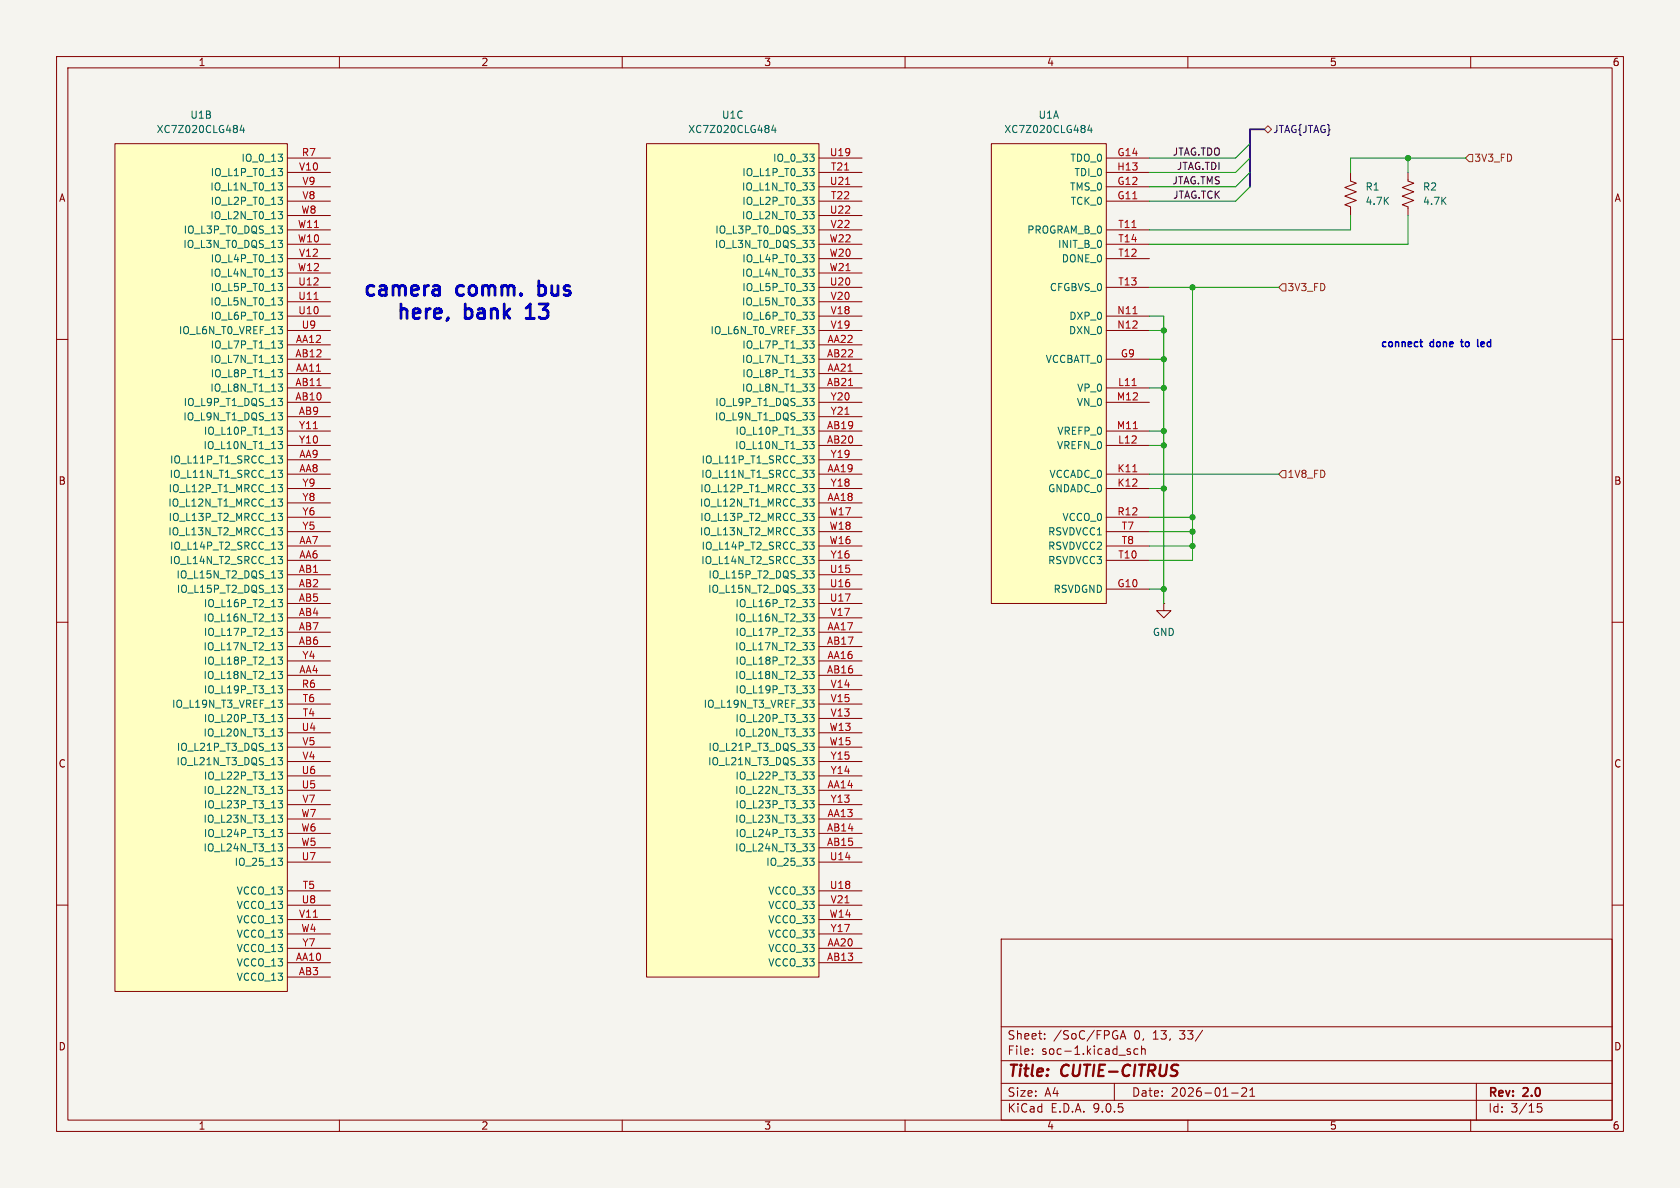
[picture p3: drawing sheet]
<svg xmlns="http://www.w3.org/2000/svg" width="297mm" height="210mm" viewBox="0 0 297 210" stroke-linecap="round" stroke-linejoin="round" font-family="sans-serif">
<path d="M0 0h297v210h-297z" fill="#f5f4ef" stroke="#f5f4ef" stroke-width=".18"/>
<g fill="none" stroke="#840000" stroke-width=".18">
<path d="M10 10h277v190h-277zM12 12h273v186h-273zM60 10v2M110 10v2M160 10v2M210 10v2M260 10v2M10 60h2M285 60h2M10 110h2M285 110h2M10 160h2"/>
<path d="M177 166h108v32h-108zM285 160h2M60 198v2M110 198v2M160 198v2M177 194.5h108M177 191.5h108M177 187.5h108M177 181.5h108M182.5 186.3v.1M182.5 185.5v.1M184.7 183.6v.1"/>
<path d="M184.7 182.8v.1M197 191.5v3M198 183.7l.5-1.5 .5 1.5M198.2 183.3h.7M199.5 185.9l.3 .1 .1 .2-.2 .2h-.3M199.5 185.4l.3 .1M201.2 185.5l-.5-.1-.2 .3v.4l.1 .2h.6M201.8 185.5l.2-.1 .4 .1 .1 .9M201.8 184.9v1.5M210 198v2M212.6 182.1l-1.3 2M217.7 193.2h1.2"/>
<path d="M219.5 192.4l.6-.1 .2 .1 .1 .3-.9 1.1h.9M221 193.8h.8M221 192.7l.4-.4v1.5M260 198v2M261 191.5v6.5M272.5 195.1h-.7l-.1 .7 .3-.1h.5l.1 .3-.1 .5-.2 .1-.6-.1"/>
</g>
<path d="M20.3 25.4h30.5v149.9h-30.5z" fill="#ffffc2"/>
<g fill="none" stroke="#840000" stroke-width=".18">
<path d="M20.3 25.4h30.5v149.9h-30.5zM50.8 27.9h7.6M50.8 30.5h7.6M50.8 33h7.6M50.8 35.6h7.6M50.8 38.1h7.6M238.8 30.5v1.5l1 .4-2.1 .7 2.1 .8-2.1 .8 2.1 .7-2.1 .8 1.1 .4v1.5M248.9 30.5v1.5l1 .4-2 .7 2 .8-2 .8 2 .7-2 .8 1 .4v1.5M50.8 40.6h7.6M50.8 43.2h7.6M50.8 45.7h7.6M50.8 48.3h7.6"/>
<path d="M50.8 50.8h7.6M50.8 53.3h7.6M50.8 55.9h7.6M50.8 58.4h7.6M50.8 61h7.6M50.8 63.5h7.6M50.8 66h7.6M50.8 68.6h7.6M50.8 71.1h7.6M50.8 73.7h7.6M50.8 76.2h7.6M50.8 78.7h7.6"/>
<path d="M50.8 81.3h7.6M50.8 83.8h7.6M50.8 86.4h7.6M50.8 88.9h7.6M50.8 91.4h7.6M50.8 94h7.6M50.8 96.5h7.6M50.8 99.1h7.6M50.8 101.6h7.6M50.8 104.1h7.6M50.8 106.7h7.6M50.8 109.2h7.6"/>
<path d="M50.8 111.8h7.6M50.8 114.3h7.6M50.8 116.8h7.6M50.8 119.4h7.6M205.7 106.7v1.3h1.3l-1.3 1.2-1.2-1.2h1.2M205.7 106.7h.1M50.8 121.9h7.6M50.8 124.5h7.6M50.8 127h7.6M50.8 129.5h7.6M50.8 132.1h7.6M50.8 134.6h7.6"/>
<path d="M50.8 137.2h7.6M50.8 139.7h7.6M50.8 142.2h7.6M50.8 144.8h7.6M50.8 147.3h7.6M50.8 149.9h7.6M50.8 152.4h7.6M50.8 157.5h7.6M50.8 160h7.6M50.8 162.6h7.6M50.8 165.1h7.6M50.8 167.6h7.6"/>
<path d="M50.8 170.2h7.6M50.8 172.7h7.6"/>
</g>
<g fill="none" stroke="#006464" stroke-width=".18">
<path d="M42.8 22.1l-.3 .9h.7M43.1 22.6v.8M49.2 27.2h.7l-.4 .5M49.2 29.8h.7l-.4 .5 .4 .1v.4l-.2 .3h-.4M49.2 34.9h.7l-.4 .5 .4 .1v.4l-.2 .2h-.4M49.2 32.3h.7l-.4 .5M49.2 37.4h.7l-.4 .5M49.2 39.9h.7l-.4 .5M49.7 32.8l.2 .3v.3l-.2 .2M49.7 37.9l.2 .2v.3l-.2 .3M49.9 27.9v.5M49.2 45h.7l-.4 .5 .4 .1v.5l-.2 .2h-.4"/>
<path d="M49.2 50.1h.7l-.4 .5 .4 .1v.4l-.2 .3h-.4M49.2 55.2h.7l-.4 .5 .4 .1v.4l-.2 .3h-.4M49.2 42.5h.7l-.4 .5M49.2 47.6h.7l-.4 .5M49.2 52.6h.7l-.4 .5M49.2 57.7h.7l-.4 .5M49.7 40.4l.2 .3v.3l-.2 .2M49.7 43l.2 .2v.3l-.2 .3M49.7 48.1l.2 .2v.3l-.2 .2M49.7 53.1l.2 .3v.3l-.2 .2M49.8 58.3l.1 .2-.1 .4M49.2 60.3h.7l-.4 .5 .4 .1v.4l-.2 .2h-.4"/>
<path d="M49.2 65.3h.7l-.4 .5 .4 .2v.4l-.2 .2h-.4M49.2 75.5h.7l-.4 .5 .4 .1v.4l-.2 .3h-.4M49.2 78h.7l-.4 .5 .4 .2v.4l-.2 .2h-.4M49.2 62.8h.7l-.4 .5M49.2 67.9h.7l-.4 .5M49.2 70.4h.7l-.4 .5M49.2 73h.7l-.4 .5M49.7 63.3l.2 .2v.3l-.2 .3M49.7 68.4l.2 .2v.3l-.2 .3M49.7 70.9l.2 .3v.3l-.2 .2M49.7 73.5l.2 .2v.3l-.2 .2M49.2 80.6h.7l-.4 .5 .4 .1v.4l-.2 .3h-.4"/>
<path d="M49.2 83.1h.7l-.4 .5 .4 .1v.5l-.2 .2h-.4M49.2 85.7h.7l-.4 .5 .4 .1v.4l-.2 .2h-.4M49.2 88.2h.7l-.4 .5 .4 .1v.4l-.2 .3h-.4M49.2 90.7h.7l-.4 .5 .4 .2v.4l-.2 .2h-.4M49.2 93.3h.7l-.4 .5 .4 .1v.4l-.2 .3h-.4M49.2 95.8h.7l-.4 .5 .4 .1v.5l-.2 .2h-.4M49.2 98.4h.7l-.4 .5 .4 .1v.4l-.2 .2h-.4M49.2 100.9h.7l-.4 .5 .4 .1v.4l-.2 .3h-.4M49.2 103.4h.7l-.4 .5 .4 .2v.4l-.2 .2h-.4M49.2 106h.7l-.4 .5 .4 .1v.4l-.2 .3h-.4M49.2 108.5h.7l-.4 .5 .4 .1v.5l-.2 .2h-.4M49.2 111.1h.7l-.4 .5 .4 .1v.4l-.2 .2h-.4"/>
<path d="M49.2 113.6h.7l-.4 .5 .4 .1v.4l-.2 .3h-.4M49.2 116.1h.7l-.4 .5 .4 .2v.4l-.2 .2h-.4M49.2 118.7h.7l-.4 .5 .4 .1v.4l-.2 .3h-.4M49.2 121.2h.7l-.4 .5 .4 .1v.5l-.2 .2h-.4M49.2 123.8h.7l-.4 .5 .4 .1v.4l-.2 .2h-.4M49.2 126.3h.7l-.4 .5 .4 .1v.4l-.2 .3h-.4M49.2 128.8h.7l-.4 .5 .4 .2v.4l-.2 .2h-.4M49.2 131.4h.7l-.4 .5 .4 .1v.4l-.2 .3h-.4M49.2 133.9h.7l-.4 .5 .4 .1v.5l-.2 .2h-.4M49.2 136.5h.7l-.4 .5 .4 .1v.4l-.2 .2h-.4M49.2 139h.7l-.4 .5 .4 .1v.4l-.2 .3h-.4M49.2 141.5h.7l-.4 .5 .4 .2v.4l-.2 .2h-.4"/>
<path d="M49.2 144.1h.7l-.4 .5 .4 .1v.4l-.2 .3h-.4M49.2 146.6h.7l-.4 .5 .4 .1v.5l-.2 .2h-.4M49.2 149.2h.7l-.4 .5 .4 .1v.4l-.2 .2h-.4M49.2 151.7h.7l-.4 .5 .4 .1v.4l-.2 .3h-.4"/>
</g>
<path d="M55.5 52.9h.7M56 68.2h.8" fill="none" stroke="#a90000" stroke-width=".18"/>
<path d="M114.3 25.4h30.5v147.3h-30.5z" fill="#ffffc2"/>
<g fill="none" stroke="#840000" stroke-width=".18">
<path d="M114.3 25.4h30.5v147.3h-30.5zM144.8 27.9h7.6M144.8 30.5h7.6M144.8 33h7.6M144.8 35.6h7.6M144.8 38.1h7.6M144.8 40.6h7.6M144.8 43.2h7.6M144.8 45.7h7.6M144.8 48.3h7.6M144.8 50.8h7.6M144.8 53.3h7.6"/>
<path d="M144.8 55.9h7.6M144.8 58.4h7.6M144.8 61h7.6M144.8 63.5h7.6M144.8 66h7.6M144.8 68.6h7.6M144.8 71.1h7.6M144.8 73.7h7.6M144.8 76.2h7.6M144.8 78.7h7.6M144.8 81.3h7.6M144.8 83.8h7.6"/>
<path d="M144.8 86.4h7.6M144.8 88.9h7.6M144.8 91.4h7.6M144.8 94h7.6M144.8 96.5h7.6M144.8 99.1h7.6M144.8 101.6h7.6M144.8 104.1h7.6M144.8 106.7h7.6M144.8 109.2h7.6M144.8 111.8h7.6M144.8 114.3h7.6"/>
<path d="M144.8 116.8h7.6M144.8 119.4h7.6M144.8 121.9h7.6M144.8 124.5h7.6M144.8 127h7.6M144.8 129.5h7.6M144.8 132.1h7.6M144.8 134.6h7.6M144.8 137.2h7.6M144.8 139.7h7.6M144.8 142.2h7.6M144.8 144.8h7.6"/>
<path d="M144.8 147.3h7.6M144.8 149.9h7.6M144.8 152.4h7.6M144.8 157.5h7.6M144.8 160h7.6M144.8 162.6h7.6M144.8 165.1h7.6M144.8 167.6h7.6M144.8 170.2h7.6"/>
</g>
<g fill="none" stroke="#006464" stroke-width=".18">
<path d="M136.7 22.1l-.3 .9h.8M137 22.6v.8M143.1 27.2h.8l-.4 .5M143.1 29.8h.8l-.4 .5 .4 .1v.4l-.2 .3h-.4M143.1 34.9h.8l-.4 .5 .4 .1v.4l-.2 .2h-.4M143.1 32.3h.8l-.4 .5M143.1 37.4h.8l-.4 .5M143.1 39.9h.8l-.4 .5M143.7 32.8l.2 .3v.3l-.2 .2M143.7 37.9l.2 .2v.3l-.2 .3M143.9 27.9v.5M143.1 45h.8l-.4 .5 .4 .1v.5l-.2 .2h-.4"/>
<path d="M143.1 50.1h.8l-.4 .5 .4 .1v.4l-.2 .3h-.4M143.1 55.2h.8l-.4 .5 .4 .1v.4l-.2 .3h-.4M143.1 42.5h.8l-.4 .5M143.1 47.6h.8l-.4 .5M143.1 52.6h.8l-.4 .5M143.1 57.7h.8l-.4 .5M143.7 40.4l.2 .3v.3l-.2 .2M143.7 43l.2 .2v.3l-.2 .3M143.7 48.1l.2 .2v.3l-.2 .2M143.7 53.1l.2 .3v.3l-.2 .2M143.8 58.3l.1 .2-.1 .4M143.1 60.3h.8l-.4 .5 .4 .1v.4l-.2 .2h-.4"/>
<path d="M143.1 65.3h.8l-.4 .5 .4 .2v.4l-.2 .2h-.4M143.1 75.5h.8l-.4 .5 .4 .1v.4l-.2 .3h-.4M143.1 78h.8l-.4 .5 .4 .2v.4l-.2 .2h-.4M143.1 62.8h.8l-.4 .5M143.1 67.9h.8l-.4 .5M143.1 70.4h.8l-.4 .5M143.1 73h.8l-.4 .5M143.7 63.3l.2 .2v.3l-.2 .3M143.7 68.4l.2 .2v.3l-.2 .3M143.7 70.9l.2 .3v.3l-.2 .2M143.7 73.5l.2 .2v.3l-.2 .2M143.1 80.6h.8l-.4 .5 .4 .1v.4l-.2 .3h-.4"/>
<path d="M143.1 83.1h.8l-.4 .5 .4 .1v.5l-.2 .2h-.4M143.1 85.7h.8l-.4 .5 .4 .1v.4l-.2 .2h-.4M143.1 88.2h.8l-.4 .5 .4 .1v.4l-.2 .3h-.4M143.1 90.7h.8l-.4 .5 .4 .2v.4l-.2 .2h-.4M143.1 93.3h.8l-.4 .5 .4 .1v.4l-.2 .3h-.4M143.1 95.8h.8l-.4 .5 .4 .1v.5l-.2 .2h-.4M143.1 98.4h.8l-.4 .5 .4 .1v.4l-.2 .2h-.4M143.1 100.9h.8l-.4 .5 .4 .1v.4l-.2 .3h-.4M143.1 103.4h.8l-.4 .5 .4 .2v.4l-.2 .2h-.4M143.1 106h.8l-.4 .5 .4 .1v.4l-.2 .3h-.4M143.1 108.5h.8l-.4 .5 .4 .1v.5l-.2 .2h-.4M143.1 111.1h.8l-.4 .5 .4 .1v.4l-.2 .2h-.4"/>
<path d="M143.1 113.6h.8l-.4 .5 .4 .1v.4l-.2 .3h-.4M143.1 116.1h.8l-.4 .5 .4 .2v.4l-.2 .2h-.4M143.1 118.7h.8l-.4 .5 .4 .1v.4l-.2 .3h-.4M143.1 121.2h.8l-.4 .5 .4 .1v.5l-.2 .2h-.4M143.1 123.8h.8l-.4 .5 .4 .1v.4l-.2 .2h-.4M143.1 126.3h.8l-.4 .5 .4 .1v.4l-.2 .3h-.4M143.1 128.8h.8l-.4 .5 .4 .2v.4l-.2 .2h-.4M143.1 131.4h.8l-.4 .5 .4 .1v.4l-.2 .3h-.4M143.1 133.9h.8l-.4 .5 .4 .1v.5l-.2 .2h-.4M143.1 136.5h.8l-.4 .5 .4 .1v.4l-.2 .2h-.4M143.1 139h.8l-.4 .5 .4 .1v.4l-.2 .3h-.4M143.1 141.5h.8l-.4 .5 .4 .2v.4l-.2 .2h-.4"/>
<path d="M143.1 144.1h.8l-.4 .5 .4 .1v.4l-.2 .3h-.4M143.1 146.6h.8l-.4 .5 .4 .1v.5l-.2 .2h-.4M143.1 149.2h.8l-.4 .5 .4 .1v.4l-.2 .2h-.4M143.1 151.7h.8l-.4 .5 .4 .1v.4l-.2 .3h-.4"/>
</g>
<path d="M149.5 32.6h.7M150 68.2h.7" fill="none" stroke="#a90000" stroke-width=".18"/>
<path d="M175.3 25.4h20.3v81.3h-20.3z" fill="#ffffc2"/>
<g fill="none" stroke="#840000" stroke-width=".18">
<path d="M175.3 25.4h20.3v81.3h-20.3zM195.6 27.9h7.6M195.6 30.5h7.6M195.6 33h7.6M195.6 35.6h7.6M195.6 40.6h7.6M195.6 43.2h7.6M195.6 45.7h7.6M195.6 50.8h7.6M195.6 55.9h7.6M195.6 58.4h7.6M195.6 68.6h7.6"/>
<path d="M195.6 71.1h7.6M195.6 63.5h7.6M195.6 76.2h7.6M195.6 78.7h7.6M195.6 94h7.6M195.6 96.5h7.6M195.6 99.1h7.6M195.6 83.8h7.6M195.6 86.4h7.6M195.6 91.4h7.6M195.6 104.1h7.6"/>
</g>
<path d="M200.3 55.5h.7M200.1 68.2h.8M200.4 75.8h.7M200.3 83.4h.7" fill="none" stroke="#a90000" stroke-width=".18"/>
<path d="M192.6 22.1l-.3 .9h.8M192.9 22.6v.8" fill="none" stroke="#006464" stroke-width=".18"/>
<path d="M224.2 22.2l.6 .7-.6 .6-.7-.6zM259.7 27.3h.6v1.3h-.6l-.6-.7zM226.7 50.2h.6v1.2h-.6l-.6-.6zM226.7 83.2h.6v1.3h-.6l-.6-.7z" fill="none" stroke="#725600" stroke-width=".18"/>
<path d="M223.5 22.9h-2.5v10.1" fill="none" stroke="#000084" stroke-width=".3"/>
<g fill="none" stroke="#009600" stroke-width=".18">
<path d="M221 30.5l-2.6 2.5h-15.2M221 33l-2.6 2.6h-15.2M221 27.9l-2.6 2.6h-15.2M221 25.4l-2.6 2.5h-15.2M238.8 38.1v2.5h-35.6M248.9 38.1v5.1h-45.7M248.9 27.9v2.6M259.1 27.9h-20.3v2.6M203.2 55.9h2.5v50.8M203.2 58.4h2.5M203.2 50.8h22.9M210.8 50.8v48.3h-7.6"/>
<path d="M203.2 76.2h2.5M203.2 63.5h2.5M203.2 68.6h2.5M203.2 78.7h2.5M203.2 83.8h22.9M203.2 91.4h7.6M203.2 96.5h7.6M203.2 86.4h2.5M203.2 94h7.6M203.2 104.1h2.5"/>
</g>
<path d="M77.3 50.5l.4 .4v1.3M77.7 52.1l-.8 .1M77.7 51.1l-.8 .1M93 56.3h1.5M93.3 54.3l-.3 .2" fill="none" stroke="#0000c2" stroke-width=".51"/>
<path d="M251 60.4h.5M251.2 61.2l.3 .1M258.2 60.4h.5M261.2 60v1.1l.2 .2" fill="none" stroke="#0000c2" stroke-width=".25"/>
<g fill="#009600" stroke="#009600" stroke-width=".18">
<circle cx="205.7" cy="78.7" r=".46"/>
<circle cx="205.7" cy="68.6" r=".46"/>
<circle cx="205.7" cy="76.2" r=".46"/>
<circle cx="210.8" cy="91.4" r=".46"/>
<circle cx="205.7" cy="86.4" r=".46"/>
<circle cx="205.7" cy="104.1" r=".46"/>
<circle cx="248.9" cy="27.9" r=".46"/>
<circle cx="210.8" cy="96.5" r=".46"/>
<circle cx="210.8" cy="94" r=".46"/>
<circle cx="205.7" cy="58.4" r=".46"/>
<circle cx="205.7" cy="63.5" r=".46"/>
<circle cx="210.8" cy="50.8" r=".46"/>
</g>
<g font-size="3.5" fill="#0000c2">
<text x="63.9" y="53.1">camera</text>
<text x="80.8" y="53.1">comm.</text>
<text x="96.2" y="53.1">bus</text>
<text x="69.8" y="57.2">here,</text>
<text x="82.2" y="57.2">bank</text>
<text x="94.1" y="57.2">13</text>
</g>
<g font-size="2.8" fill="#840000">
<text x="178" y="190.9">Title:</text>
<text x="187.7" y="190.9">CUTIE-CITRUS</text>
</g>
<g font-size="2.1" fill="#840000">
<text x="178" y="184">Sheet:</text>
<text x="186.2" y="184">/SoC/FPGA</text>
<text x="200.5" y="184">0,</text>
<text x="204" y="184">13,</text>
<text x="208.8" y="184">33/</text>
<text x="178" y="186.7">File:</text>
<text x="184.1" y="186.7">soc-1.kicad_sch</text>
<text x="178" y="196.9">KiCad</text>
<text x="178" y="194.1">Size:</text>
<text x="184.7" y="194.1">A4</text>
<text x="185.7" y="196.9">E.D.A.</text>
<text x="193.3" y="196.9">9.0.5</text>
<text x="200" y="194.1">Date:</text>
<text x="207" y="194.1">2026-01-21</text>
<text x="263" y="194.3">Rev:</text>
<text x="263" y="196.9">Id:</text>
<text x="267.1" y="196.9">3/15</text>
<text x="269.4" y="194.3">2.0</text>
</g>
<g font-size="1.8" fill="#840000">
<text x="35" y="11.9">1</text>
<text x="85" y="11.9">2</text>
<text x="135" y="11.9">3</text>
<text x="185" y="11.9">4</text>
<text x="235" y="11.9">5</text>
<text x="285" y="11.9">6</text>
<text x="10.3" y="35.9">A</text>
<text x="285.3" y="35.9">A</text>
<text x="10.3" y="85.9">B</text>
<text x="285.3" y="85.9">B</text>
<text x="10.3" y="135.9">C</text>
<text x="285.3" y="135.9">C</text>
<text x="10.3" y="185.9">D</text>
<text x="285.3" y="185.9">D</text>
<text x="35" y="199.9">1</text>
<text x="85" y="199.9">2</text>
<text x="135" y="199.9">3</text>
<text x="185" y="199.9">4</text>
<text x="235" y="199.9">5</text>
<text x="285" y="199.9">6</text>
</g>
<g font-size="1.8" fill="#006464">
<text x="27.6" y="23.7">XC7Z020CLG484</text>
<text x="33.6" y="21.2">U1B</text>
<text x="121.6" y="23.7">XC7Z020CLG484</text>
<text x="127.5" y="21.2">U1C</text>
<text x="177.5" y="23.7">XC7Z020CLG484</text>
<text x="183.5" y="21.2">U1A</text>
<text x="42.6" y="28.8">IO_0_13</text>
<text x="136.6" y="28.8">IO_0_33</text>
<text x="189.1" y="28.8">TDO_0</text>
<text x="37.1" y="33.9">IO_L1N_T0_13</text>
<text x="37.1" y="31.3">IO_L1P_T0_13</text>
<text x="131.1" y="33.9">IO_L1N_T0_33</text>
<text x="131.1" y="31.3">IO_L1P_T0_33</text>
<text x="189.1" y="33.9">TMS_0</text>
<text x="189.8" y="31.3">TDI_0</text>
<text x="241.3" y="33.9">R1</text>
<text x="251.5" y="33.9">R2</text>
<text x="32.4" y="41.5">IO_L3P_T0_DQS_13</text>
<text x="37.1" y="39">IO_L2N_T0_13</text>
<text x="37.1" y="36.4">IO_L2P_T0_13</text>
<text x="126.3" y="41.5">IO_L3P_T0_DQS_33</text>
<text x="131.1" y="39">IO_L2N_T0_33</text>
<text x="131.1" y="36.4">IO_L2P_T0_33</text>
<text x="181.5" y="41.5">PROGRAM_B_0</text>
<text x="189.2" y="36.4">TCK_0</text>
<text x="241.3" y="36.4">4.7K</text>
<text x="251.5" y="36.4">4.7K</text>
<text x="32.3" y="44">IO_L3N_T0_DQS_13</text>
<text x="37.1" y="46.6">IO_L4P_T0_13</text>
<text x="126.3" y="44">IO_L3N_T0_DQS_33</text>
<text x="131.1" y="46.6">IO_L4P_T0_33</text>
<text x="186.9" y="44">INIT_B_0</text>
<text x="187.6" y="46.6">DONE_0</text>
<text x="37.1" y="49.1">IO_L4N_T0_13</text>
<text x="37.1" y="51.7">IO_L5P_T0_13</text>
<text x="131.1" y="49.1">IO_L4N_T0_33</text>
<text x="131.1" y="51.7">IO_L5P_T0_33</text>
<text x="185.5" y="51.7">CFGBVS_0</text>
<text x="31.5" y="59.3">IO_L6N_T0_VREF_13</text>
<text x="37.1" y="54.2">IO_L5N_T0_13</text>
<text x="37.1" y="56.7">IO_L6P_T0_13</text>
<text x="125.5" y="59.3">IO_L6N_T0_VREF_33</text>
<text x="131.1" y="54.2">IO_L5N_T0_33</text>
<text x="131.1" y="56.7">IO_L6P_T0_33</text>
<text x="188.9" y="59.3">DXN_0</text>
<text x="188.9" y="56.7">DXP_0</text>
<text x="37.1" y="64.4">IO_L7N_T1_13</text>
<text x="37.1" y="61.8">IO_L7P_T1_13</text>
<text x="131.1" y="64.4">IO_L7N_T1_33</text>
<text x="131.1" y="61.8">IO_L7P_T1_33</text>
<text x="184.8" y="64.4">VCCBATT_0</text>
<text x="32.4" y="72">IO_L9P_T1_DQS_13</text>
<text x="37.1" y="69.4">IO_L8N_T1_13</text>
<text x="37.1" y="66.9">IO_L8P_T1_13</text>
<text x="126.3" y="72">IO_L9P_T1_DQS_33</text>
<text x="131.1" y="69.4">IO_L8N_T1_33</text>
<text x="131.1" y="66.9">IO_L8P_T1_33</text>
<text x="190.3" y="72">VN_0</text>
<text x="190.3" y="69.4">VP_0</text>
<text x="32.3" y="74.5">IO_L9N_T1_DQS_13</text>
<text x="35.9" y="77.1">IO_L10P_T1_13</text>
<text x="126.3" y="74.5">IO_L9N_T1_DQS_33</text>
<text x="129.9" y="77.1">IO_L10P_T1_33</text>
<text x="186.8" y="77.1">VREFP_0</text>
<text x="30" y="82.1">IO_L11P_T1_SRCC_13</text>
<text x="35.9" y="79.6">IO_L10N_T1_13</text>
<text x="123.9" y="82.1">IO_L11P_T1_SRCC_33</text>
<text x="129.9" y="79.6">IO_L10N_T1_33</text>
<text x="186.8" y="79.6">VREFN_0</text>
<text x="29.6" y="89.8">IO_L12N_T1_MRCC_13</text>
<text x="29.7" y="87.2">IO_L12P_T1_MRCC_13</text>
<text x="29.9" y="84.7">IO_L11N_T1_SRCC_13</text>
<text x="123.6" y="89.8">IO_L12N_T1_MRCC_33</text>
<text x="123.7" y="87.2">IO_L12P_T1_MRCC_33</text>
<text x="123.9" y="84.7">IO_L11N_T1_SRCC_33</text>
<text x="185.2" y="87.2">GNDADC_0</text>
<text x="185.4" y="84.7">VCCADC_0</text>
<text x="29.6" y="94.8">IO_L13N_T2_MRCC_13</text>
<text x="29.7" y="92.3">IO_L13P_T2_MRCC_13</text>
<text x="123.6" y="94.8">IO_L13N_T2_MRCC_33</text>
<text x="123.7" y="92.3">IO_L13P_T2_MRCC_33</text>
<text x="185.2" y="94.8">RSVDVCC1</text>
<text x="187.7" y="92.3">VCCO_0</text>
<text x="29.9" y="99.9">IO_L14N_T2_SRCC_13</text>
<text x="30" y="97.4">IO_L14P_T2_SRCC_13</text>
<text x="123.9" y="99.9">IO_L14N_T2_SRCC_33</text>
<text x="123.9" y="97.4">IO_L14P_T2_SRCC_33</text>
<text x="185.2" y="97.4">RSVDVCC2</text>
<text x="185.2" y="99.9">RSVDVCC3</text>
<text x="31.1" y="102.5">IO_L15N_T2_DQS_13</text>
<text x="31.2" y="105">IO_L15P_T2_DQS_13</text>
<text x="35.9" y="107.5">IO_L16P_T2_13</text>
<text x="125.1" y="105">IO_L15N_T2_DQS_33</text>
<text x="125.1" y="102.5">IO_L15P_T2_DQS_33</text>
<text x="129.9" y="107.5">IO_L16P_T2_33</text>
<text x="186.2" y="105">RSVDGND</text>
<text x="35.9" y="110.1">IO_L16N_T2_13</text>
<text x="35.9" y="112.6">IO_L17P_T2_13</text>
<text x="129.9" y="110.1">IO_L16N_T2_33</text>
<text x="129.9" y="112.6">IO_L17P_T2_33</text>
<text x="203.7" y="112.6">GND</text>
<text x="35.9" y="115.2">IO_L17N_T2_13</text>
<text x="35.9" y="117.7">IO_L18P_T2_13</text>
<text x="129.9" y="115.2">IO_L17N_T2_33</text>
<text x="129.9" y="117.7">IO_L18P_T2_33</text>
<text x="30.3" y="125.3">IO_L19N_T3_VREF_13</text>
<text x="35.9" y="120.2">IO_L18N_T2_13</text>
<text x="35.9" y="122.8">IO_L19P_T3_13</text>
<text x="124.3" y="125.3">IO_L19N_T3_VREF_33</text>
<text x="129.9" y="120.2">IO_L18N_T2_33</text>
<text x="129.9" y="122.8">IO_L19P_T3_33</text>
<text x="35.9" y="130.4">IO_L20N_T3_13</text>
<text x="35.9" y="127.9">IO_L20P_T3_13</text>
<text x="129.9" y="130.4">IO_L20N_T3_33</text>
<text x="129.9" y="127.9">IO_L20P_T3_33</text>
<text x="31.1" y="135.5">IO_L21N_T3_DQS_13</text>
<text x="31.2" y="132.9">IO_L21P_T3_DQS_13</text>
<text x="125.1" y="135.5">IO_L21N_T3_DQS_33</text>
<text x="125.1" y="132.9">IO_L21P_T3_DQS_33</text>
<text x="35.9" y="140.6">IO_L22N_T3_13</text>
<text x="35.9" y="138">IO_L22P_T3_13</text>
<text x="35.9" y="143.1">IO_L23P_T3_13</text>
<text x="129.9" y="140.6">IO_L22N_T3_33</text>
<text x="129.9" y="138">IO_L22P_T3_33</text>
<text x="129.9" y="143.1">IO_L23P_T3_33</text>
<text x="35.9" y="145.6">IO_L23N_T3_13</text>
<text x="35.9" y="148.2">IO_L24P_T3_13</text>
<text x="129.9" y="145.6">IO_L23N_T3_33</text>
<text x="129.9" y="148.2">IO_L24P_T3_33</text>
<text x="35.9" y="150.7">IO_L24N_T3_13</text>
<text x="41.4" y="153.3">IO_25_13</text>
<text x="129.9" y="150.7">IO_L24N_T3_33</text>
<text x="135.4" y="153.3">IO_25_33</text>
<text x="41.7" y="158.3">VCCO_13</text>
<text x="41.7" y="160.9">VCCO_13</text>
<text x="135.7" y="158.3">VCCO_33</text>
<text x="135.7" y="160.9">VCCO_33</text>
<text x="41.7" y="163.4">VCCO_13</text>
<text x="41.7" y="166">VCCO_13</text>
<text x="135.7" y="163.4">VCCO_33</text>
<text x="135.7" y="166">VCCO_33</text>
<text x="41.7" y="168.5">VCCO_13</text>
<text x="41.7" y="171">VCCO_13</text>
<text x="41.7" y="173.6">VCCO_13</text>
<text x="135.7" y="168.5">VCCO_33</text>
<text x="135.7" y="171">VCCO_33</text>
</g>
<text font-size="1.8" fill="#000084" x="225" y="23.7">JTAG{JTAG}</text>
<g font-size="1.8" fill="#a90000">
<text x="53.3" y="27.7">R7</text>
<text x="146.6" y="27.7">U19</text>
<text x="197.4" y="27.7">G14</text>
<text x="52.8" y="30.2">V10</text>
<text x="53.4" y="32.8">V9</text>
<text x="53.4" y="35.3">V8</text>
<text x="146.6" y="32.8">U21</text>
<text x="146.8" y="30.2">T21</text>
<text x="146.8" y="35.3">T22</text>
<text x="197.4" y="30.2">H13</text>
<text x="197.4" y="32.8">G12</text>
<text x="197.4" y="35.3">G11</text>
<text x="52.6" y="40.4">W11</text>
<text x="53.2" y="37.8">W8</text>
<text x="146.6" y="37.8">U22</text>
<text x="146.7" y="40.4">V22</text>
<text x="197.6" y="40.4">T11</text>
<text x="52.6" y="42.9">W10</text>
<text x="52.8" y="45.5">V12</text>
<text x="146.6" y="42.9">W22</text>
<text x="146.6" y="45.5">W20</text>
<text x="197.6" y="42.9">T14</text>
<text x="197.6" y="45.5">T12</text>
<text x="52.6" y="48">W12</text>
<text x="52.6" y="50.5">U12</text>
<text x="52.6" y="53.1">U11</text>
<text x="146.6" y="48">W21</text>
<text x="146.6" y="50.5">U20</text>
<text x="146.7" y="53.1">V20</text>
<text x="197.6" y="50.5">T13</text>
<text x="52.6" y="55.6">U10</text>
<text x="53.2" y="58.2">U9</text>
<text x="146.7" y="55.6">V18</text>
<text x="146.7" y="58.2">V19</text>
<text x="197.4" y="55.6">N11</text>
<text x="197.4" y="58.2">N12</text>
<text x="52.1" y="63.2">AB12</text>
<text x="52.2" y="60.7">AA12</text>
<text x="52.2" y="65.8">AA11</text>
<text x="146.1" y="63.2">AB22</text>
<text x="146.2" y="60.7">AA22</text>
<text x="146.2" y="65.8">AA21</text>
<text x="198" y="63.2">G9</text>
<text x="52.1" y="68.3">AB11</text>
<text x="52.1" y="70.9">AB10</text>
<text x="146.1" y="68.3">AB21</text>
<text x="146.7" y="70.9">Y20</text>
<text x="197.4" y="70.9">M12</text>
<text x="197.6" y="68.3">L11</text>
<text x="52.7" y="73.4">AB9</text>
<text x="52.8" y="75.9">Y11</text>
<text x="146.1" y="75.9">AB19</text>
<text x="146.7" y="73.4">Y21</text>
<text x="197.4" y="75.9">M11</text>
<text x="52.8" y="78.5">Y10</text>
<text x="52.8" y="81">AA9</text>
<text x="52.8" y="83.6">AA8</text>
<text x="146.1" y="78.5">AB20</text>
<text x="146.2" y="83.6">AA19</text>
<text x="146.7" y="81">Y19</text>
<text x="197.4" y="83.6">K11</text>
<text x="197.6" y="78.5">L12</text>
<text x="53.4" y="86.1">Y9</text>
<text x="53.4" y="88.6">Y8</text>
<text x="146.2" y="88.6">AA18</text>
<text x="146.7" y="86.1">Y18</text>
<text x="197.4" y="86.1">K12</text>
<text x="53.4" y="91.2">Y6</text>
<text x="53.4" y="93.7">Y5</text>
<text x="146.6" y="91.2">W17</text>
<text x="146.6" y="93.7">W18</text>
<text x="197.4" y="91.2">R12</text>
<text x="198.2" y="93.7">T7</text>
<text x="52.7" y="101.3">AB1</text>
<text x="52.8" y="96.3">AA7</text>
<text x="52.8" y="98.8">AA6</text>
<text x="146.6" y="96.3">W16</text>
<text x="146.6" y="101.3">U15</text>
<text x="146.7" y="98.8">Y16</text>
<text x="197.6" y="98.8">T10</text>
<text x="198.2" y="96.3">T8</text>
<text x="52.7" y="103.9">AB2</text>
<text x="52.7" y="106.4">AB5</text>
<text x="146.6" y="103.9">U16</text>
<text x="146.6" y="106.4">U17</text>
<text x="197.4" y="103.9">G10</text>
<text x="52.7" y="109">AB4</text>
<text x="52.7" y="111.5">AB7</text>
<text x="146.2" y="111.5">AA17</text>
<text x="146.7" y="109">V17</text>
<text x="52.7" y="114">AB6</text>
<text x="52.8" y="119.1">AA4</text>
<text x="53.4" y="116.6">Y4</text>
<text x="146.1" y="114">AB17</text>
<text x="146.1" y="119.1">AB16</text>
<text x="146.2" y="116.6">AA16</text>
<text x="53.3" y="121.7">R6</text>
<text x="53.4" y="124.2">T6</text>
<text x="146.7" y="121.7">V14</text>
<text x="146.7" y="124.2">V15</text>
<text x="53.2" y="129.3">U4</text>
<text x="53.4" y="131.8">V5</text>
<text x="53.4" y="126.7">T4</text>
<text x="146.6" y="129.3">W13</text>
<text x="146.6" y="131.8">W15</text>
<text x="146.7" y="126.7">V13</text>
<text x="53.2" y="136.9">U6</text>
<text x="53.4" y="134.4">V4</text>
<text x="146.7" y="134.4">Y15</text>
<text x="146.7" y="136.9">Y14</text>
<text x="53.2" y="139.4">U5</text>
<text x="53.4" y="142">V7</text>
<text x="146.2" y="139.4">AA14</text>
<text x="146.7" y="142">Y13</text>
<text x="53.2" y="144.5">W7</text>
<text x="53.2" y="147.1">W6</text>
<text x="53.2" y="149.6">W5</text>
<text x="146.1" y="147.1">AB14</text>
<text x="146.1" y="149.6">AB15</text>
<text x="146.2" y="144.5">AA13</text>
<text x="53.2" y="152.1">U7</text>
<text x="146.6" y="152.1">U14</text>
<text x="53.2" y="159.8">U8</text>
<text x="53.4" y="157.2">T5</text>
<text x="146.6" y="157.2">U18</text>
<text x="146.7" y="159.8">V21</text>
<text x="52.8" y="162.3">V11</text>
<text x="53.2" y="164.8">W4</text>
<text x="53.4" y="167.4">Y7</text>
<text x="146.2" y="167.4">AA20</text>
<text x="146.6" y="162.3">W14</text>
<text x="146.7" y="164.8">Y17</text>
<text x="52.2" y="169.9">AA10</text>
<text x="52.7" y="172.5">AB3</text>
<text x="146.1" y="169.9">AB13</text>
</g>
<g font-size="1.8" fill="#0f0f0f">
<text x="207.2" y="27.6">JTAG.TDO</text>
<text x="207.2" y="32.7">JTAG.TMS</text>
<text x="207.3" y="35.2">JTAG.TCK</text>
<text x="208" y="30.1">JTAG.TDI</text>
</g>
<g font-size="1.8" fill="#725600">
<text x="260.5" y="28.8">3V3_FD</text>
<text x="227.5" y="51.7">3V3_FD</text>
<text x="227.5" y="84.7">1V8_FD</text>
</g>
<g font-size="1.8" fill="#0000c2">
<text x="243.9" y="61.7">connect</text>
<text x="252.8" y="61.7">done</text>
<text x="258.8" y="61.7">to</text>
<text x="262.2" y="61.7">led</text>
</g>
</svg>
